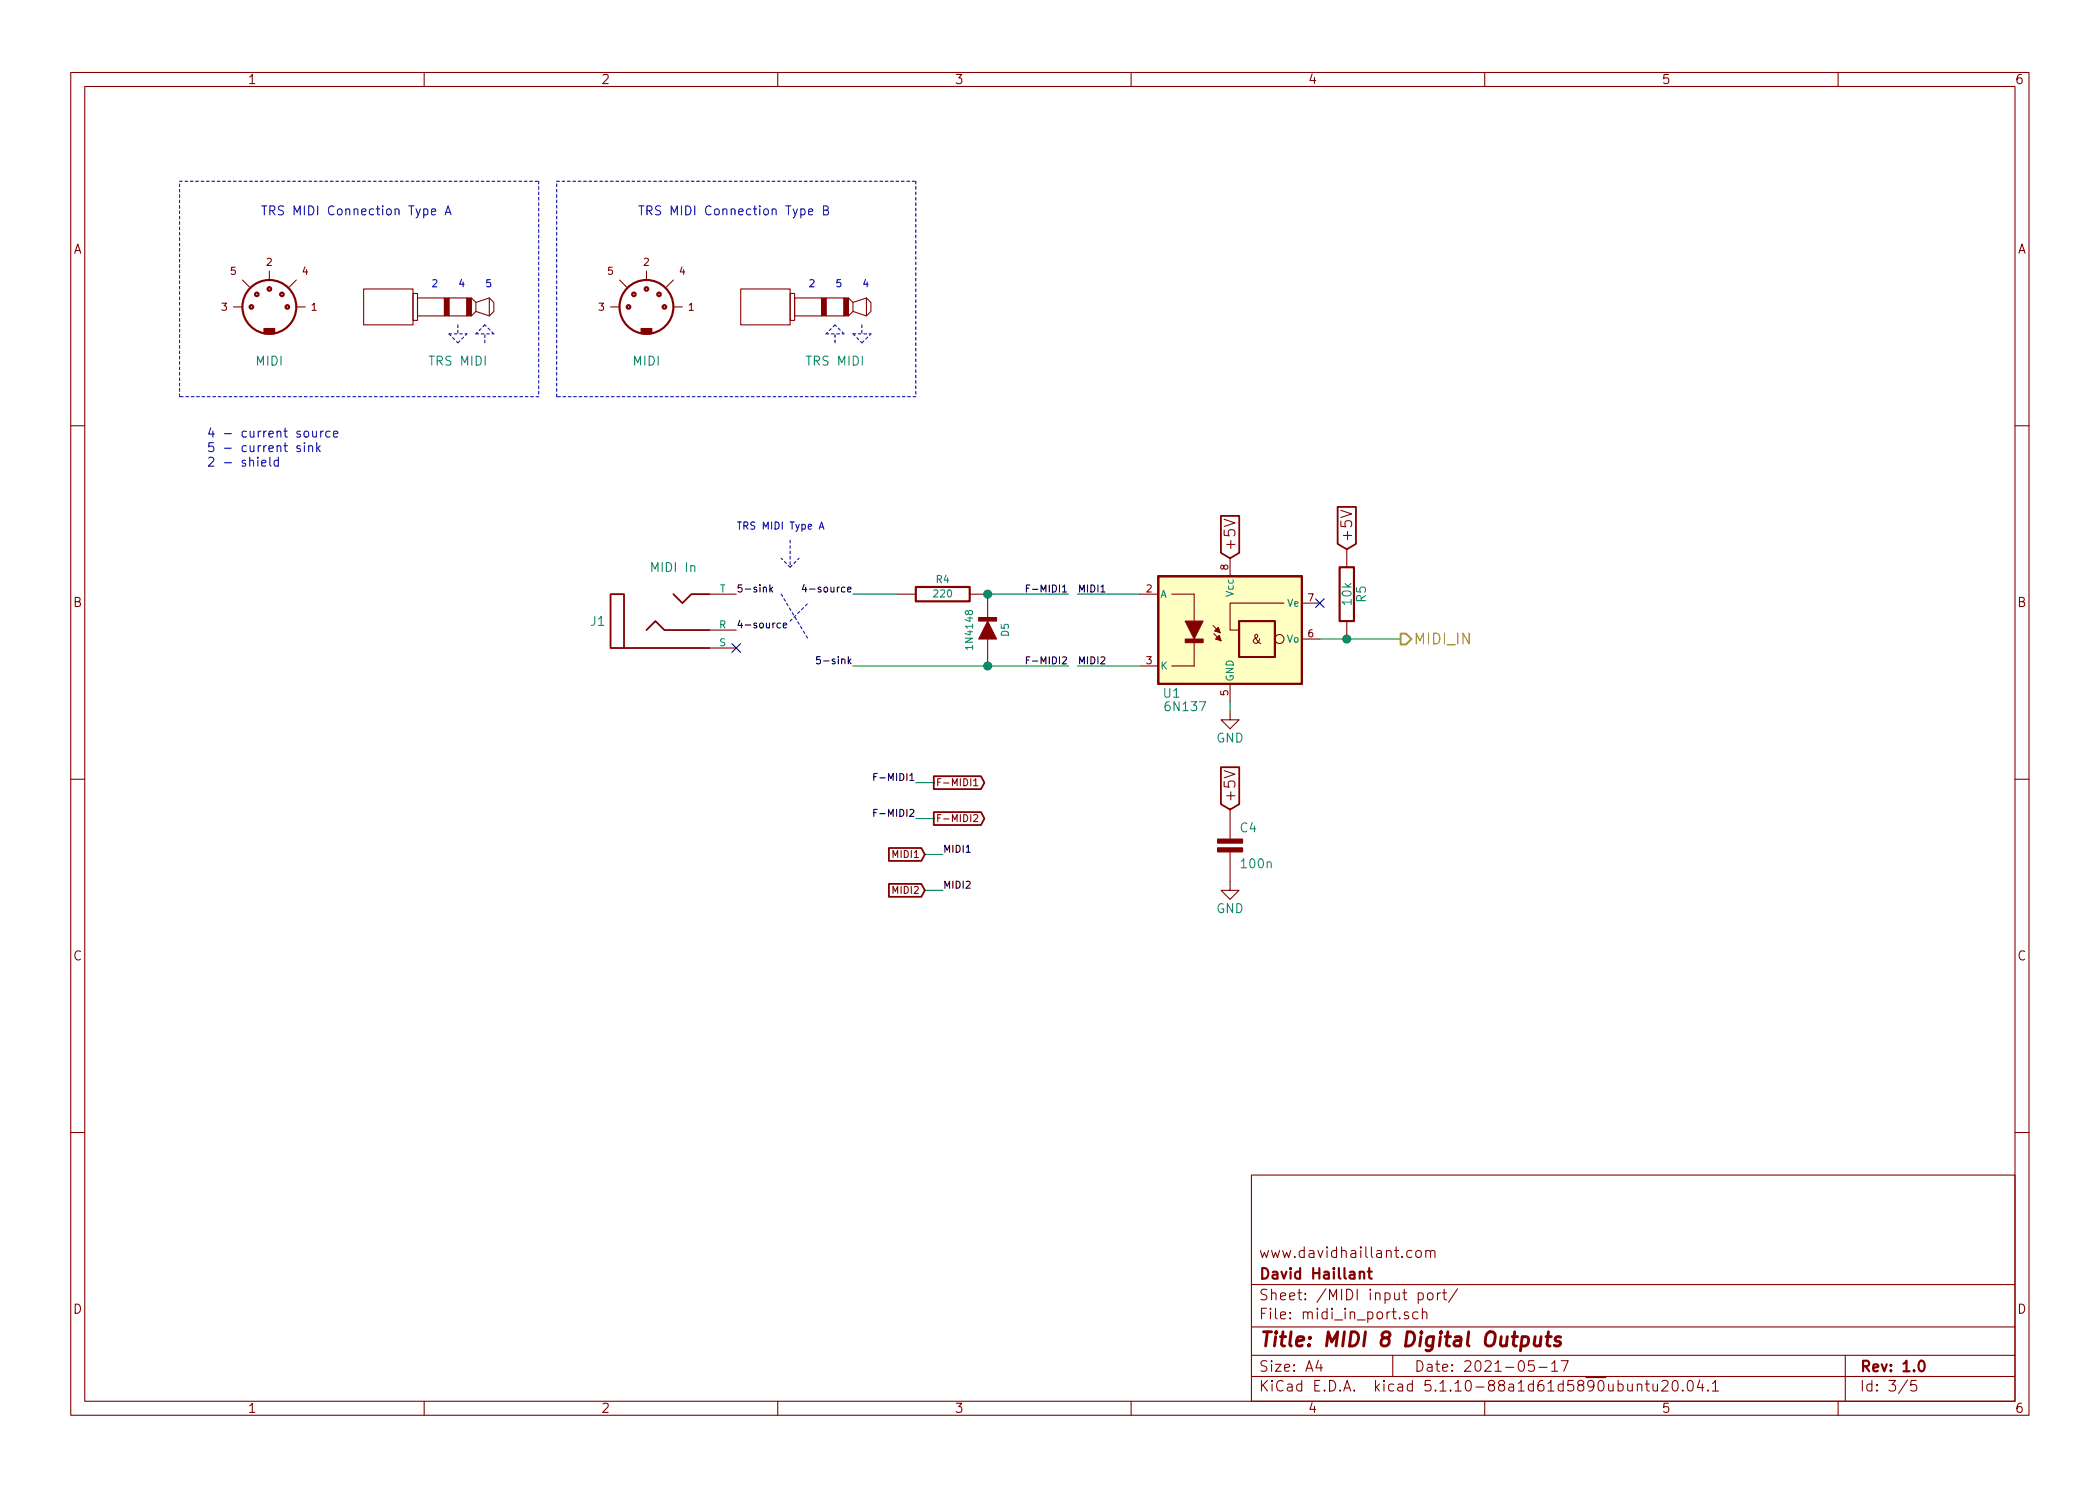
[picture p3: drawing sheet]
<svg xmlns="http://www.w3.org/2000/svg" width="297mm" height="210mm" viewBox="0 0 297 210" stroke-linecap="round" stroke-linejoin="round" font-family="sans-serif">
<g fill="none" stroke="#840000" stroke-width=".15">
<path d="M10 10.3h277v189.9h-277zM12 12.2h273v186.1h-273zM60 10.3v1.9M110 10.3v1.9M160 10.3v1.9M210 10.3v1.9M260 10.3v1.9M34.3 39.6l1 1M38.1 38.3v1.3M41.9 39.6l-1 1M87.6 39.6l1 1M91.4 38.3v1.3"/>
<path d="M95.2 39.6l-1 1M33 43.4h1.3M41.9 43.4h1.3M51.4 40.9h7v5.1h-7zM58.4 41.5h.7v3.8h-.7zM59.1 42.2h3.8v2.5h-3.8zM63.5 42.2h2.5v2.5h-2.5zM66.7 42.2l.6 .6 1.9-.6 .6 .6v1.3l-.6 .6-1.9-.6-.6 .6M67.3 42.8v1.3M69.2 42.2v2.5M86.4 43.4h1.2M95.2 43.4h1.3"/>
<path d="M104.8 40.9h7v5.1h-7zM111.8 41.5h.6v3.8h-.6zM112.4 42.2h3.8v2.5h-3.8zM116.8 42.2h2.6v2.5h-2.6zM120 42.2l.6 .6 2-.6 .6 .6v1.3l-.6 .6-2-.6-.6 .6M120.6 42.8v1.3M122.6 42.2v2.5M10 60.2h2M173.2 73.5l1.5 .5-1.5 .5M174 79v2.5M189.7 72.2l1.5 .5-1.5 .5M190.5 77.7v2.6"/>
<path d="M285 60.2h2M100.3 89.1h3.8M100.3 91.7h3.8M100.3 84.1h3.8M127 84.1h2.5M137.2 84.1h2.5v3.8M139.7 90.4v3.8M161.3 84.1h2.5M161.3 94.2h2.5M165.7 84.1h3.2v3.8M168.9 90.4v3.8h-3.2M171.6 88.5l1 1"/>
<path d="M171.7 89.7l1 1M172.5 89.9l-.5 .5M174 96.8v2.5M181.6 85.3h-7.6v3.8h1.3M184.1 90.4h2.6M184.1 85.3h2.6M190.5 87.9v2.5M10 110.3h2M137.7 115.4l.4-.1 .2 .2-.6 .8h.6M137.7 110.5l.3-.3v1M137.7 111.2h.6M173.2 109l1.5 .5-1.5 .6"/>
<path d="M174 100.6v1.2h1.3l-1.3 1.3-1.3-1.3h1.3M174 114.5v4.4M285 110.3h2M174 120.4v5.6h1.3l-1.3 1.2-1.3-1.2h1.3M10 160.2h2M177 166.3h108v32h-108zM200.3 177.1a.41 .41 0 0 1 .7 .1v.4a.41 .41 0 0 1-.4 .3 .41 .41 0 0 1-.3-.3zM201.7 177.1a.41 .41 0 0 1 .6 0v.8M201.7 176.9v1M202.3 177.1l.2-.2 .4 .1 .1 .9M285 160.2h2M60 198.3v1.9"/>
<path d="M110 198.3v1.9M160 198.3v1.9M177 194.8h108M177 191.8h108M177 187.8h108M177 181.8h108M186.5 192.5l-.4 1h1M186.8 193v1M197 191.8v3M199.2 185.7l-.4-.1-.1 .1-.1 .2a.48 .48 0 0 0 .6 .3l.1 .1-.1 .2-.1 .1-.5-.1M200.6 185.7a.48 .48 0 0 0-.8 .2v.4a.48 .48 0 0 0 .8 .2M200.6 183a.53 .53 0 0 1 .7 .1v.7a.53 .53 0 0 1-.7 0"/>
<path d="M200.6 182.9v1.5M201.2 185.7a.38 .38 0 0 1 .6 .1v.8M201.2 185.1v1.5M202 183.1a.41 .41 0 0 1 .7 .1v.4a.41 .41 0 0 1-.4 .3 .41 .41 0 0 1-.4-.3zM203.3 182.9v1M203.8 182.9l-.3 .1-.2 .2M204 182.9h.6M204.3 182.4v1.3v.1l.3 .1M206.2 182.3l-1.3 2M210 198.3v1.9M217 192.5h-.7l-.1 .7a.65 .65 0 0 1 .7 0 .61 .61 0 0 1 .1 .7h-.1a.61 .61 0 0 1-.7 0M217.7 193.5h1.1"/>
<path d="M219.5 193l.4-.5v1.5M219.5 194h.8M220.8 192.5h1l-.6 1.5M231.6 196a.38 .38 0 0 1 .6 0v.8M231.6 195.8v1M232.7 195.8h.6M232.9 195.3v1.3l.2 .2h.2M233.8 195.8l.1 .9a.4 .4 0 0 0 .5 0M234.4 195.8v1M235.1 195.5l.2-.2 .5 .1a.37 .37 0 0 1 .1 .6l-.9 .8h.9M236.7 195.4a.34 .34 0 0 1 .6 .2 .78 .78 0 0 1-.4 1.2l-.2-.1a1.14 1.14 0 0 1 0-1.3zM238 196.7v.1l-.1-.1h.1v.1"/>
<path d="M238.8 195.5a.37 .37 0 0 1 .4-.2 .37 .37 0 0 1 .2 .3l.1 .3a.72 .72 0 0 1-.4 .9l-.3-.1a1.41 1.41 0 0 1 0-1.2zM240.4 195.2l-.3 1.1h.9M240.8 195.8v1M241.6 196.7h.1l-.1 .1-.1-.1h.1v.1M242.2 195.8l.4-.5v1.5M242.2 196.8h.9M260 198.3v1.9M261 191.8v6.5M269.8 195.2l-1.2 2M271 195.3h-.7v.7a.62 .62 0 0 1 .7 0l.1 .2-.1 .5-.2 .1h-.3l-.2-.1"/>
<circle cx="181" cy="90.4" r=".63"/>
</g>
<g fill="none" stroke="#840000" stroke-width=".3">
<path d="M129.5 83.1h7.7v2h-7.7zM163.8 81.5h20.3v15.3h-20.3zM175.3 87.9h5v5.1h-5zM189.5 80.3h2v7.6h-2zM193.5 179.9h.5M193.7 179.4v1.3l.2 .2h.1M192.3 180.1a.38 .38 0 0 1 .7 0v.8M271.5 192.7a.35 .35 0 0 1 .4-.2 .35 .35 0 0 1 .3 .3 .77 .77 0 0 1-.5 1.2 .9 .9 0 0 1-.2-1.3z"/>
<circle cx="35.6" cy="43.4" r=".25"/>
<circle cx="36.3" cy="41.7" r=".25"/>
<circle cx="38.1" cy="43.4" r="3.8"/>
<circle cx="38.1" cy="40.9" r=".25"/>
<circle cx="39.9" cy="41.7" r=".25"/>
<circle cx="40.6" cy="43.4" r=".25"/>
<circle cx="88.9" cy="43.4" r=".25"/>
<circle cx="89.7" cy="41.7" r=".25"/>
<circle cx="91.4" cy="43.4" r="3.8"/>
<circle cx="91.4" cy="40.9" r=".25"/>
<circle cx="93.2" cy="41.7" r=".25"/>
<circle cx="94" cy="43.4" r=".25"/>
</g>
<path d="M215.3 189.2l.2-.1 .6 .1 .1 .3v.6a.66 .66 0 0 1-1 .2M217.1 189.1l-.1 1.1 .1 .1a.59 .59 0 0 0 .8 0M218 189.1l-.2 1.3M218.7 189.1h.7M219 188.4l-.2 1.8 .1 .1 .4 .1M220.8 189.2a.49 .49 0 0 0-.8 .3v.2l.5 .1 .3 .3-.2 .2-.2 .1-.6-.1" fill="none" stroke="#840000" stroke-width=".41"/>
<g fill="#840000" stroke="#840000" stroke-width=".14">
<path d="M138.4 87.4h2.6v.5h-2.6z"/>
<path d="M139.7 87.9l1.3 2.5h-2.6z"/>
<path d="M172.2 120h3.6v.5h-3.6z"/>
<path d="M172.2 118.7h3.6v.6h-3.6z"/>
<path d="M167.6 90.4h2.6v.5h-2.6z"/>
<path d="M167.6 87.9h2.6l-1.3 2.5z"/>
</g>
<g fill="#840000" stroke="#840000" stroke-width=".15">
<path d="M37.3 46.5h1.6v.7h-1.6z"/>
<path d="M62.9 42.2h.6v2.5h-.6z"/>
<path d="M66 42.2h.7v2.5h-.7z"/>
<path d="M90.7 46.5h1.5v.7h-1.5z"/>
<path d="M116.2 42.2h.6v2.5h-.6z"/>
<path d="M119.4 42.2h.6v2.5h-.6z"/>
<path d="M171.8 89.3l.5-.5z"/>
<path d="M172.3 88.8l.3 .7-.8-.2z"/>
<path d="M172.5 89.9l.2 .8-.7-.3z"/>
</g>
<path d="M172.7 73h2.6v5.2l-1.3 .8-1.3-.8zM189.2 71.7h2.6v5.3l-1.3 .7-1.3-.7zM88.3 91.7v-7.6h-1.9v7.6h13.9M91.4 89.1l1.3-1.2 1.3 1.2h6.3M95.2 84.1l1.3 1.2 1.3-1.2h2.5M125.7 120h4.6l.5 .9-.5 .9h-4.6zM132.1 114.9h6.7l.4 .9-.4 .9h-6.7zM132.1 109.8h6.7l.4 .9-.4 1h-6.7zM172.7 108.6h2.6v5.2l-1.3 .7-1.3-.7zM125.7 125.1h4.6l.5 .9-.5 .9h-4.6z" fill="none" stroke="#840000" stroke-width=".25"/>
<path d="M163.8 81.5h20.3v15.3h-20.3z" fill="#ffffc2" stroke="#ffffc2" stroke-width=".14"/>
<g fill="none" stroke="#0000c2" stroke-width=".15" stroke-dasharray=".4 .4">
<path d="M25.4 25.6h50.8M76.2 25.6v30.5M78.7 25.6h50.8M129.5 25.6v30.5M25.4 56.1v-30.5M63.5 47.2h2.5M63.5 47.2l1.3 1.3M64.8 46v1.2M64.8 48.5l1.2-1.3M67.3 47.2h2.5M68.6 46l-1.3 1.2M68.6 48.5v-1.3"/>
<path d="M69.8 47.2l-1.2-1.2M76.2 56.1h-50.8M78.7 56.1v-30.5M116.8 47.2h2.6M118.1 46l-1.3 1.2M118.1 48.5v-1.3M119.4 47.2l-1.3-1.2M120.6 47.2l1.3 1.3M120.6 47.2h2.6M121.9 46v1.2M121.9 48.5l1.3-1.3M129.5 56.1h-50.8"/>
<path d="M111.8 76.4v3.9M110.5 84.1l3.8 6.3M111.8 80.3l1.2-1.3M111.8 87.9l2.5-2.6M111.8 80.3l-1.3-1.3"/>
</g>
<path d="M120.6 94.2h30.5M120.6 84.1h6.4M139.7 84.1h11.4M152.4 94.2h8.9M152.4 84.1h8.9M174 99.3v1.3M186.7 90.4h11.4M129.5 110.7h2.6M129.5 115.8h2.6M130.8 120.9h2.5M130.8 126h2.5" fill="none" stroke="#008400" stroke-width=".15"/>
<path d="M198.1 89.7h.8l.7 .7-.7 .8h-.8z" fill="none" stroke="#848400" stroke-width=".25"/>
<g fill="none" stroke="#000" stroke-width=".15">
<path d="M108.9 82.7v1.1M109 83.4l.3 .4M109.3 83.1l-.4 .4M110.4 88.2h-.3l-.2 .2 .1 .4h.4M110.8 88.5l.5-.1-.1-.2h-.3l-.1 .1v.5h.4M113.7 82.7l-.2 .7h.6M114 83.1v.7M116 92.9h-.5v.5l.1-.1h.4l.1 .2-.1 .4h-.4l-.1-.1M145.2 93.4h.3M145.2 83.2h.3M145.7 92.9h-.5v1M145.7 82.8h-.5v1"/>
<path d="M123.6 115h.3M123.6 109.9h.3M124.1 114.5h-.5v1M124.1 109.4h-.5v1"/>
</g>
<g fill="none" stroke="#0000c2" stroke-width=".15">
<path d="M61 30l.6-.1v-.3h-.4l-.2 .1 .1 .6h.5M63 30.4l.4-1.3 .4 1.3M63.1 30h.6M114.4 30l.6-.1-.1-.3h-.3l-.2 .1v.6h.5M116.5 29.7h.5l.1-.2v-.2l-.2-.2h-.4v1.3h.5l.1-.1 .1-.3-.1-.2-.2-.1M37 65.5l.6-.1v-.2l-.4-.1-.2 .2 .1 .6h.5M38.2 64.7v1.1l.2 .2M39.4 65.2l-.4-.1-.2 .2v.4l.1 .2h.5M39.4 64.7v1.3M42.5 63.1a.31 .31 0 0 0-.5 .1v.2l.3 .1 .2 .2-.2 .2-.3-.1M43.1 62.6v.2v-.1v-.1v.2M43.1 63.1v.8"/>
<path d="M43.1 61.1l.3-.1 .3 .2v.4l-.3 .2h-.3l-.1-.2v-.4zM43.7 63.2v-.1a.32 .32 0 0 1 .5 .1v.7M43.7 63.1v.8M44.2 61v.7a.31 .31 0 0 0 .5 .1l.1-.1M44.8 61v.8M44.8 62.6v1.3M44.9 63.4l.4 .5M45.3 63.1l-.5 .4M45.4 61v.8M45.7 61l-.2 .1-.1 .1M46.7 61.1l-.4-.1-.2 .2v.4l.1 .2h.5M47.2 61.4l.6-.1-.1-.2-.4-.1-.1 .2v.6h.5"/>
<path d="M115.9 74.9l.3-1 .3 1M116 74.6h.4"/>
</g>
<g fill="#008400" stroke="#008400" stroke-width=".25">
<circle cx="190.5" cy="90.4" r=".51"/>
<circle cx="139.7" cy="84.1" r=".51"/>
<circle cx="139.7" cy="94.2" r=".51"/>
</g>
<path d="M103.5 91.1l1.2 1.2M104.7 91.1l-1.2 1.2M186.1 84.7l1.2 1.2M187.3 84.7l-1.2 1.2" fill="none" stroke="#000084" stroke-width=".15"/>
<text font-size="2.8" fill="#840000" x="178" y="190.5">Title: MIDI 8 Digital Outputs</text>
<g font-size="2.1" fill="#840000">
<text x="191.3" y="76.8" transform="rotate(-90 191.3 76.8)">+5V</text>
<text x="174.8" y="78.1" transform="rotate(-90 174.8 78.1)">+5V</text>
<text x="174.8" y="113.6" transform="rotate(-90 174.8 113.6)">+5V</text>
<text x="178" y="178">www.davidhaillant.com</text>
<text x="178" y="184">Sheet: /MIDI input port/</text>
<text x="178" y="181">David Haillant</text>
<text x="178" y="186.7">File: midi_in_port.sch</text>
<text x="178" y="196.9">KiCad E.D.A. kicad 5.1.10-88a1d61d5890ubuntu20.04.1</text>
<text x="178" y="194.1">Size: A4</text>
<text x="200" y="194.1">Date: 2021-05-17</text>
<text x="263" y="194.1">Rev: 1.0</text>
<text x="263" y="196.9">Id: 3/5</text>
</g>
<text font-size="2.1" fill="#848400" x="199.9" y="91.2">MIDI_IN</text>
<g font-size="1.8" fill="#840000">
<text x="35" y="11.9">1</text>
<text x="85" y="11.9">2</text>
<text x="135" y="11.9">3</text>
<text x="185" y="11.9">4</text>
<text x="235" y="11.9">5</text>
<text x="285" y="11.9">6</text>
<text x="10.4" y="35.9">A</text>
<text x="285.4" y="35.9">A</text>
<text x="10.4" y="85.9">B</text>
<text x="285.4" y="85.9">B</text>
<text x="177.2" y="91.1">&amp;</text>
<text x="10.4" y="135.9">C</text>
<text x="285.4" y="135.9">C</text>
<text x="10.4" y="185.9">D</text>
<text x="285.4" y="185.9">D</text>
<text x="35" y="199.9">1</text>
<text x="85" y="199.9">2</text>
<text x="135" y="199.9">3</text>
<text x="185" y="199.9">4</text>
<text x="235" y="199.9">5</text>
<text x="285" y="199.9">6</text>
</g>
<g font-size="1.8" fill="#0000c2">
<text x="36.8" y="30.5">TRS MIDI Connection Type A</text>
<text x="90.2" y="30.5">TRS MIDI Connection Type B</text>
<text x="29.2" y="61.9">4 - current source</text>
<text x="29.2" y="64">5 - current sink</text>
<text x="29.2" y="66">2 - shield</text>
</g>
<g font-size="1.8" fill="#008484">
<text x="36.2" y="51.7">MIDI</text>
<text x="60.9" y="51.7">TRS MIDI</text>
<text x="89.6" y="51.7">MIDI</text>
<text x="114.2" y="51.7">TRS MIDI</text>
<text x="92.4" y="80.9">MIDI In</text>
<text x="83.6" y="88.6">J1</text>
<text x="191.2" y="85.5" transform="rotate(-90 191.2 85.5)">10k</text>
<text x="193.2" y="85.2" transform="rotate(-90 193.2 85.2)">R5</text>
<text x="164.6" y="98.7">U1</text>
<text x="165" y="100.6">6N137</text>
<text x="172" y="105.1">GND</text>
<text x="175.5" y="117.8">C4</text>
<text x="175.7" y="122.9">100n</text>
<text x="172" y="129.2">GND</text>
</g>
<g font-size="1.4" fill="#840000">
<text x="32.6" y="38.9">5</text>
<text x="37.7" y="37.6">2</text>
<text x="42.8" y="38.9">4</text>
<text x="86" y="38.9">5</text>
<text x="91.1" y="37.6">2</text>
<text x="96.1" y="38.9">4</text>
<text x="31.4" y="44">3</text>
<text x="44.1" y="44">1</text>
<text x="84.7" y="44">3</text>
<text x="97.4" y="44">1</text>
<text x="162.2" y="83.8">2</text>
<text x="173.7" y="80.6" transform="rotate(-90 173.7 80.6)">8</text>
<text x="185" y="85.1">7</text>
<text x="162.2" y="94">3</text>
<text x="185" y="90.2">6</text>
<text x="173.7" y="98.4" transform="rotate(-90 173.7 98.4)">5</text>
<text x="132.3" y="111.2">F-MIDI1</text>
<text x="132.3" y="116.3">F-MIDI2</text>
<text x="126.5" y="121.4">MIDI1</text>
<text x="126.5" y="126.5">MIDI2</text>
</g>
<g font-size="1.4" fill="#0000c2">
<text x="61" y="40.6">2</text>
<text x="64.8" y="40.6">4</text>
<text x="68.6" y="40.6">5</text>
<text x="114.3" y="40.6">2</text>
<text x="118.1" y="40.6">5</text>
<text x="121.9" y="40.6">4</text>
<text x="104.1" y="74.9">TRS MIDI Type A</text>
</g>
<g font-size="1.4" fill="#008484">
<text x="101.8" y="83.8">T</text>
<text x="132.5" y="82.5">R4</text>
<text x="101.7" y="88.9">R</text>
<text x="132.2" y="84.5">220</text>
<text x="164.1" y="84.6">A</text>
<text x="174.5" y="84.3" transform="rotate(-90 174.5 84.3)">Vcc</text>
<text x="182.2" y="85.8">Ve</text>
<text x="101.8" y="91.4">S</text>
<text x="137.6" y="91.6" transform="rotate(-90 137.6 91.6)">1N4148</text>
<text x="142.7" y="90" transform="rotate(-90 142.7 90)">D5</text>
<text x="164.1" y="94.7">K</text>
<text x="182.1" y="90.9">Vo</text>
<text x="174.5" y="96.5" transform="rotate(-90 174.5 96.5)">GND</text>
</g>
<g font-size="1.4">
<text x="104.1" y="83.8">5-sink</text>
<text x="114.8" y="83.8">4-source</text>
<text x="146.2" y="83.8">F-MIDI1</text>
<text x="152.4" y="83.8">MIDI1</text>
<text x="104.1" y="88.9">4-source</text>
<text x="116.6" y="94">5-sink</text>
<text x="146.2" y="94">F-MIDI2</text>
<text x="152.4" y="94">MIDI2</text>
<text x="124.6" y="110.5">F-MIDI1</text>
<text x="124.6" y="115.6">F-MIDI2</text>
<text x="133.3" y="125.7">MIDI2</text>
<text x="133.3" y="120.6">MIDI1</text>
</g>
</svg>
